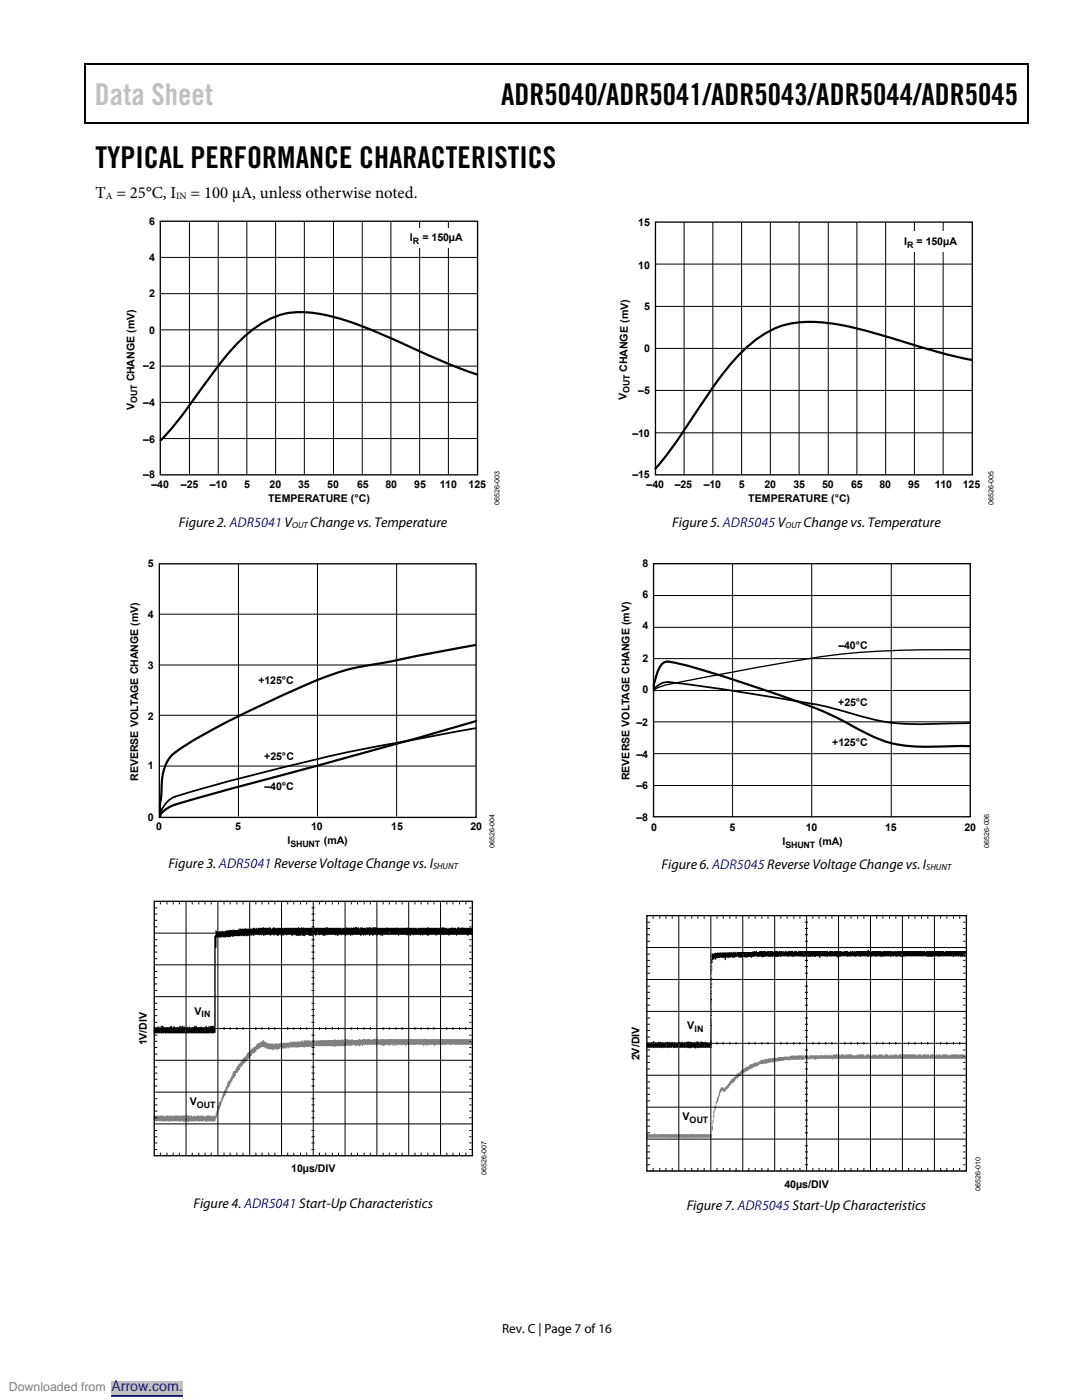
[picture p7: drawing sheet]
<svg xmlns="http://www.w3.org/2000/svg" width="216mm" height="279mm" viewBox="0 0 216 279" stroke-linecap="round" stroke-linejoin="round" font-family="sans-serif">
<path d="M16.9 12.7h.2v1h-.2zM205.1 12.7h.2v1h-.2zM205.1 12.7h.2v.3h-.2zM82.3 24.4h.2v.3h-.2zM205.1 24.4h.2v.3h-.2z" fill="#000"/>
<path d="M16.9 12.8h188.2M17 13.7v11M205.2 13.7v11M205.1 24.5h-188.2" fill="none" stroke="#000" stroke-width=".25"/>
<path d="M95.2 74.7a231.3 231.3 0 0 1-19.5-8.2 42.9 42.9 0 0 0-15.5-4.2 15.5 15.5 0 0 0-11 4.4 69 69 0 0 0-9.9 12.1l-3.5 4.8-3.7 4.3" fill="none" stroke="#000" stroke-width=".44"/>
<path d="M32 44.2h63.3v50.6h-63.3z" fill="none" stroke="#000" stroke-width=".26"/>
<g fill="none" stroke="#000" stroke-width=".2">
<path d="M32 58.6h63.3M32 51.4h63.3M37.8 44.2v50.6M43.5 44.2v50.6M49.3 44.2v50.6M55 44.2v50.6M60.7 44.2v50.6M66.5 44.2v50.6M72.3 44.2v50.6M78 44.2v50.6M83.7 44.2v50.6M89.5 44.2v50.6"/>
<path d="M32 73.1h63.3M32 65.8h63.3M32 87.5h63.3M32 80.3h63.3"/>
</g>
<path d="M80.8 45.5h12.5v3.9h-12.5z" fill="#fff"/>
<path d="M94.8 128.7l-18.3 3.6a51.5 51.5 0 0 0-17 5.1 173.1 173.1 0 0 0-23.7 12.1 7.5 7.5 0 0 0-3.5 6.9l-.1 2a15.5 15.5 0 0 0-.2 4.4M95 143.9l-11.8 3.4-46.6 12.8a8 8 0 0 0-4.5 2.3l-.1 .5" fill="none" stroke="#000" stroke-width=".44"/>
<path d="M95 145.3l-15.8 2.9a416.8 416.8 0 0 0-44.8 11 5.7 5.7 0 0 0-2.5 3.3l.1 .3" fill="none" stroke="#000" stroke-width=".35"/>
<path d="M31.8 112.5h63.2v50.6h-63.2z" fill="none" stroke="#000" stroke-width=".26"/>
<path d="M47.6 112.5v50.4M63.4 112.5v50.4M79.1 112.5v50.4M31.8 132.7h63.2M31.8 122.6h63.2M31.8 152.9h63.2M31.8 142.7h63.2" fill="none" stroke="#000" stroke-width=".2"/>
<g fill="#000">
<path d="M42.9 185.7h.3l.2 .2h.9v-.2l.1 .2h.6v-.2h.6v-.1l.9 .1v-.4l.1 .1-.1 .2h1.1v-.3h1.3v-.1h.1v.1h1.4v-.1h.5v.1h.2v-.1h.2l.1 .1v-.1h1.1v-.1h.2l.1 .1h.9v-.1h.3l.1 .2h.2l.2-.2 .6 .1v.1l.1-.1h1.3l.1 .1v-.1h2.8v-.1h.3v.1h.3v-.1l.2 .1 .4-.1v.1h2.7l.1-.1 1.5 .1 .1-.1h.4l.1 .1h2.7v.1h.1v-.1h.6l.1-.1h.2l.1 .1 .3-.1 .2 .1 .3-.1 .7 .1v-.2l.2-.1 .2 .3 .4-.1 .2 .2 .1-.2h.2l.1 .1v-.1l.2 .1h.6v.1l.1-.2 .2 .1 .1-.1 .8 .1 .1-.1h.8l.1 .1h2v-.1l.1 .1 2-.1v.1h1.9l.2-.1v.1h1.7v.1h.2v-.1h1.8l.1-.1 .2 .1v-.1l.3 .1 2.9-.1 .1 .1h.5v.1h.3v-.1h.6l.2-.1v.1h.7v.1h.2l.1-.2h.4v.1l.7-.1 .1 .1h1.7v.8a.36 .36 0 0 1 0 .5 .36 .36 0 0 1-.5 .1h-.2v.2h-.3v-.2h-2v.2h-.2v-.2h-1.3v.2h-.2v-.2h-2.4v.2h-.2v-.2h-1.3v.2h-.2v-.2v.2h-.2v-.2h-.7v.2h-.2v-.2h-.4v.2h-.1v-.2h-1.2v.2l-.1-.2h-.5v.2h-.3v-.2h-.4v.2h-.2v-.2h-1.5v.2h-.2v-.2h-2.9v.2h-.3l-.1-.2v.2h-.2a.31 .31 0 0 0-.2-.3 .31 .31 0 0 0-.4 .3h-.2v-.2h-.6v.2h-.2v-.2h-.4v.2h-.3v-.2h-.6v.2l-.1-.2h-.2v.2h-.2v-.2h-.4v.2h-.2v-.2h-1.5v.2v-.2h-.3v.2h-.3v-.2h-.5v.2l-.1-.2h-.2v.2h-.2v-.2h-.6v.2l-.1-.2h-.6v.2h-.3v-.2h-.2v.2l-.1-.2h-1.6v.2l-.1-.2h-.3v.2h-.5v-.2h-.6v.2v-.2h-.7v.2h-.2v-.2h-.3v-.3h-.2l.1 .2a.34 .34 0 0 1-.3 .3 .34 .34 0 0 1-.3 0h-.3v-.2h-.7v.2h-.2h-.5l-.1-.2a.56 .56 0 0 1-.8 .2h-.2v-.2h-.2v.2l-.1-.2h-.4v.2h-.3v-.2h-.9v.2l-.1-.2h-.5v.2h-.3v-.2h-.2v.2l-.1-.2h-.4v.2h-.4v-.2h-.4v.2h-.2v-.2h-.5v.2h-.2v-.2h-1v.2l-.1-.2-.1 .2h-.2v-.2h-.2v.2l-.1-.2h-.4v.2l-.1-.2h-.9v.2h-.4v-.2h-.2v.2h-.2l-.1-.2v.2l-.5-.1v.1h-1.5h-1.4v.2l-.4-.2v.2h-.5v.1l-.2-.1-.3 .1h-.6v-.1l-.2 .1h-1.1v2h-.2v17l-.4 .2h-.4l-.1-.2-.3 .2-.2-.2-.1 .2h-2.3l-.1-.2-.2 .2h-1l-.1-.2-.2 .2h-1.1l-.1-.2-.1 .2-2.5-.2-.2 .2h-.7v-.2l-.2 .2h-.7v-.2l-.8 .1a.41 .41 0 0 1-.5-.1 .41 .41 0 0 1 0-.5 .4 .4 0 0 1 0-.5 .4 .4 0 0 1 .4-.1h.4v-.3h.1v.3h.5v-.3h.5v.3h1.2l.2-.1v-.2h.3v.3h.3v-.3h.2v.3h1v-.3h.4v.2h.1v-.2h.3v.3h.3v-.3l.1 .4v-.1h.7v-.3l.1 .3h.9v-.3h.2v.3l.1-.3h.2v.3h.8l.1-.1 .3 .1a.51 .51 0 0 0 .7-.3h.2v.3h.2v-.3l.1 .3h.2v-.3h.3v.3a.3 .3 0 0 1 .2-.3 .3 .3 0 0 1 .4 .1l.1 .2v-18.2a1 1 0 0 0 .1-1.1zM62.4 185.3v.3h.2v-.3zM62.4 185.7v.2h.2v-.2zM57.4 186l.1 .2zM61.2 186l.1 .2zM62.3 186l-.1 .2h.1zM63.2 186v.2h.2v-.2zM77.7 186v.2h.2v-.2zM81.5 186v.2h.2v-.2zM31.1 205.1l.1 .2zM31.8 205.1v.2h.2v-.2zM32.1 205.1v.2h.2v-.2zM33.1 205.1l.1 .2zM34.4 205.1v.2h.2v-.2zM35.7 205.1l.1 .2zM35.9 205.1v.2h.2v-.2zM38 205.1l.1 .2zM38.2 205.1v.2h.2v-.2zM39.5 205.1l.1 .2zM40.7 205.1v.2h.3v-.2zM41.8 205.1l.1 .2zM36.9 205.3l.1 .2zM31.8 205.5l.2 .1zM34.4 205.5l.2 .1zM35.7 205.5l.1 .1zM39.5 205.5l.1 .1zM40.7 205.5l.2 .1zM36.9 205.6l.1 .3 .1-.2zM36.9 206.1h.1z" fill-rule="evenodd"/>
<path d="M58.4 186.8h.1z" fill-rule="evenodd"/>
</g>
<path d="M30.7 222.6h.9v.2l.1-.2h.3a.61 .61 0 0 1 .8 .2h.2v-.2h.8v.2a.28 .28 0 0 1 .3-.2 .28 .28 0 0 1 .3 .2v-.2l.4 .2v-.2l.2-.1 .8 .1v.2l.1-.2h2.1v.2l.1-.2h.3v.2h.3v-.2h.2v.2h.2v-.2h.1v.2l.1-.2h.5v.2l.1-.2h.2v.2l.1-.2h.4v.2h.4a1.43 1.43 0 0 1 1.4 0v-.2h.4v.2h.1l.1-.2v-.3h.2v-.5l.2-.1v-.9h.2v-.8l.3-.1v-.2h.2l.1-.8h.1l.1-.3a.35 .35 0 0 1 .3-.6v-.4h.3v-.4h.1v-.4h.1l.2-.9h.2v-.2h.2l.1-.6h.2v-.3l.3-.2 .1-.9 .5-.1 .3-.8a.26 .26 0 0 0 .2-.1 .26 .26 0 0 0 0-.3h.2v-.2l.3-.1 .2-.7h.2l.1 .3-.1-.3 .1-.3h.3l.1-.3 .2-.1v-.2h.2v-.3l.6-.4 .1-.4 .5-.2v-.2h.4l.2-.5 .2-.1 .1-.2 .5-.1v-.2h.4v-.3h.4v.3h.4v.2l.6 .2 .4-.1v.1h.5v.1h.2l.1-.2 .8 .1 .2-.3 .1 .2h.5l1.2-.1v-.2v.2h.2v-.2h1.5v-.3l.1 .3 .7-.1v-.2h.2v.3h.2v-.3h1.4v.3h.3v-.3l.1 .9h.2a.38 .38 0 0 1 0-.4 .38 .38 0 0 1 .3-.2v-.3h.5h1.9h1.4v-.2h.2v.2h.6v-.2l.1 .2h.5v-.2l.1 .2h.1v-.2l.3 .2 .1-.2 .1 .2a.22 .22 0 0 1 .2-.2 .22 .22 0 0 1 .2 .2l.1-.2h.2v.2h.2v-.2l.1 .2h.3v-.2h.3v.2h1.1a.28 .28 0 0 1 .3-.2 .28 .28 0 0 1 .2 .2h.2v-.2h.8v.2l.1-.2h.9v.2h.3v-.2h.5l.2-.1 .1 .1h.5v.2h.2v-.2h1.2v.2l.1-.2h7l.1-.1 .2 .1 .2-.1 .3 .1h1.2l.1-.1 .2 .1h7.8v.2h-.4v.3l.2-.1a.35 .35 0 0 1 .2 .6v.1h-7.4v.3l-.2-.1v-.2h-1.2v.2v-.2h-.2l-.1 .3v-.3a.29 .29 0 0 0-.3 0 .29 .29 0 0 0-.2 .3l-.2-.1 .1-.2h-3a.36 .36 0 0 0-.6 .3v-.3h-.7v.2v-.2h-.9v.2h-.2v-.2h-.3l-.1 .3h-.1v-.3h-.3v.2l-.1-.2h-.3v.3h-.2v-.3h-.3v.2l-.1-.2h-.5v.2l-.3 .1-.2-.1v-.2l-.1 .2-.1-.2h-1v.2l-.1-.2h-1.6v.2l-.1-.2h-.8l-.1 .3h-.2v-.3h-.3v.2a.23 .23 0 0 1-.2 .1 .23 .23 0 0 1-.2-.3l-.4 .3-.3-.1v-.2l-.1 .3-.1-.3h-.2v.2v-.2h-.2v.2l-.3 .1-.2-.1v-.2h-.1l-.1 .3h-.2l-.1-.3v.2l-.2 .1-1.4-.1-.7 .1v.2h-.2v-.2v.2l-.1-.2h-4.3v.2h-.2l-.1-.2v.2h-1.1h-2.3v-.1l-.1 .1h-.8v.2h-.2v-.2h-.3l-.1 .3-.5-.1-.1 .1h-.9l-.2 .1v.2h-.2v-.2h-.4v.2v-.2h-.2a.23 .23 0 0 1-.2 .2 .23 .23 0 0 1-.3-.2l-.9-.1-.1-.3h-.3l-.1 .2v-.2h-.5h-.3v.2l-.8 .4a.74 .74 0 0 1-.7 .6v.2h-.2v.3h-.2v.3l-.7 .4v.3h-.2v.2l-.2 .1v.2h-.3l-.2 .5-.5 .4v.5h-.4v.4h-.2v.2a.31 .31 0 0 0-.3 .1 .31 .31 0 0 0 0 .3l-.2 .2v.3h-.3l-.1 .7-.3 .1v.3h-.2l-.1 .7h-.2v.3h-.2v.3l-.2 .1v.4h-.1l-.1 .7-.3 .1v.3h-.2l-.2 .9h-.1l-.1 .9h-.2l-.1 .2 .1 .3h-.3v.9h-.2l-.2 .9h-.2v.5l-.3 .1v.1h-.2v-.1h-.3v.1l-.1-.1h-.8v.1h-.3v-.2l-1.1 .1v.1l-.1-.1h-1.1v.1l-.1-.1h-.9v.1h-.2v-.1h-.6v.1h-.3v-.1h-.7v.1l-.1-.1h-1.7v.1l-.1-.1h-.2v.1l-.1-.1h-1.1v.1l-.1-.1-.5-.1-1.3 .1zM68.7 207.6v.3h.3v-.3zM75.1 207.6v.3h.2v-.3zM81.5 207.6v.3h.2v-.3zM87.8 207.6v.3h.3v-.3zM56 209v.2h.3v-.2zM49.7 210.2v.2h.2v-.2zM30.9 222.9v.2zM36.9 222.9v.2h.3v-.2z" fill-rule="evenodd" fill="#808080"/>
<path d="M62.6 207.6h.3z" fill-rule="evenodd" fill="#000"/>
<path d="M130.8 44.3h63.2v50.5h-63.2zM30.8 179.9h63.5v50.8h-63.5z" fill="none" stroke="#000" stroke-width=".26"/>
<g fill="none" stroke="#000" stroke-width=".2">
<path d="M130.8 52.7h63.2M136.5 44.3v50.5M142.2 44.3v50.5M148 44.3v50.5M153.7 44.3v50.5M159.4 44.3v50.5M165.3 44.3v50.5M171 44.3v50.5M176.7 44.3v50.5M182.5 44.3v50.5M188.2 44.3v50.5M130.8 77.9h63.2"/>
<path d="M130.8 69.5h63.2M130.8 61.2h63.2M130.8 86.4h63.2M37.1 179.9v50.8M43.5 179.9v50.8M49.8 179.9v50.8M56.2 179.9v50.8M62.5 179.9v50.8M68.9 179.9v50.8M75.2 179.9v50.8M81.6 179.9v50.8M87.9 179.9v50.8"/>
<path d="M30.8 186.2h63.5M30.8 192.6h63.5M30.8 198.9h63.5M30.9 181.2h.5M30.9 182.4h.5M30.9 183.7h.5M30.9 185h.5M30.9 187.5h.5M30.9 188.8h.5M30.9 190h.5M30.9 191.3h.5M30.9 193.9h.5"/>
<path d="M30.9 195.1h.5M30.9 196.4h.5M30.9 197.7h.5M32 180v.5M33.3 180v.5M34.6 180v.5M35.8 180v.5M38.4 180v.5M39.7 180v.5M40.9 180v.5M42.1 180v.5M44.7 180v.5"/>
<path d="M45.9 180v.5M47.3 180v.5M48.5 180v.5M51.1 180v.5M52.3 180v.5M53.6 180v.5M54.8 180v.5M57.4 180v.5M58.6 180v.5M60 180v.5M61.2 180v.5M62.2 181.2h.6"/>
<path d="M62.2 182.4h.6M62.2 183.7h.6M62.2 185h.6M62.2 187.5h.6M62.2 188.8h.6M62.2 190h.6M62.2 191.3h.6M62.2 193.9h.6M62.2 195.1h.6M62.2 196.4h.6M62.2 197.7h.6M63.8 180v.5"/>
<path d="M65 180v.5M66.3 180v.5M67.5 180v.5M70.1 180v.5M71.3 180v.5M72.7 180v.5M73.9 180v.5M76.5 180v.5M77.7 180v.5M79 180v.5M80.2 180v.5M82.8 180v.5"/>
<path d="M84 180v.5M85.4 180v.5M86.6 180v.5M89.2 180v.5M90.4 180v.5M91.7 180v.5M92.9 180v.5M93.6 181.2h.5M93.6 182.4h.5M93.6 183.7h.5M93.6 185h.5M93.6 187.5h.5"/>
<path d="M93.6 188.8h.5M93.6 190h.5M93.6 191.3h.5M93.6 193.9h.5M93.6 195.1h.5M93.6 196.4h.5M93.6 197.7h.5M30.8 205.3h63.5M30.8 211.6h63.5M30.8 218h63.5M30.9 200.2h.5M30.9 201.5h.5"/>
<path d="M30.9 202.7h.5M30.9 204h.5M30.9 206.6h.5M30.9 207.8h.5M30.9 209h.5M30.9 210.4h.5M30.9 212.9h.5M30.9 214.2h.5M30.9 215.4h.5M30.9 216.7h.5M30.9 219.3h.5M32 205v.5"/>
<path d="M33.3 205v.5M34.6 205v.5M35.8 205v.5M38.4 205v.5M39.7 205v.5M40.9 205v.5M42.1 205v.5M44.7 205v.5M45.9 205v.5M47.3 205v.5M48.5 205v.5M51.1 205v.5"/>
<path d="M52.3 205v.5M53.6 205v.5M54.8 205v.5M57.4 205v.5M58.6 205v.5M60 205v.5M61.2 205v.5M62.2 200.2h.6M62.2 201.5h.6M62.2 202.7h.6M62.2 204h.6M62.2 206.6h.6"/>
<path d="M62.2 207.8h.6M62.2 209h.6M62.2 210.4h.6M62.2 212.9h.6M62.2 214.2h.6M62.2 215.4h.6M62.2 216.7h.6M62.2 219.3h.6M63.8 205v.5M65 205v.5M66.3 205v.5M67.5 205v.5"/>
<path d="M70.1 205v.5M71.3 205v.5M72.7 205v.5M73.9 205v.5M76.5 205v.5M77.7 205v.5M79 205v.5M80.2 205v.5M82.8 205v.5M84 205v.5M85.4 205v.5M86.6 205v.5"/>
<path d="M89.2 205v.5M90.4 205v.5M91.7 205v.5M92.9 205v.5M93.6 200.2h.5M93.6 201.5h.5M93.6 202.7h.5M93.6 204h.5M93.6 206.6h.5M93.6 207.8h.5M93.6 209h.5M93.6 210.4h.5"/>
<path d="M93.6 212.9h.5M93.6 214.2h.5M93.6 215.4h.5M93.6 216.7h.5M93.6 219.3h.5M30.8 224.3h63.5M30.9 220.5h.5M30.9 221.7h.5M30.9 223.1h.5M30.9 225.6h.5M30.9 226.9h.5M30.9 228.1h.5"/>
<path d="M30.9 229.4h.5M32 230v.6M33.3 230v.6M34.6 230v.6M35.8 230v.6M38.4 230v.6M39.7 230v.6M40.9 230v.6M42.1 230v.6M44.7 230v.6M45.9 230v.6M47.3 230v.6"/>
<path d="M48.5 230v.6M51.1 230v.6M52.3 230v.6M53.6 230v.6M54.8 230v.6M57.4 230v.6M58.6 230v.6M60 230v.6M61.2 230v.6M62.2 220.5h.6M62.2 221.7h.6M62.2 223.1h.6"/>
<path d="M62.2 225.6h.6M62.2 226.9h.6M62.2 228.1h.6M62.2 229.4h.6M63.8 230v.6M65 230v.6M66.3 230v.6M67.5 230v.6M70.1 230v.6M71.3 230v.6M72.7 230v.6M73.9 230v.6"/>
<path d="M76.5 230v.6M77.7 230v.6M79 230v.6M80.2 230v.6M82.8 230v.6M84 230v.6M85.4 230v.6M86.6 230v.6M89.2 230v.6M90.4 230v.6M91.7 230v.6M92.9 230v.6"/>
<path d="M93.6 220.5h.5M93.6 221.7h.5M93.6 223.1h.5M93.6 225.6h.5M93.6 226.9h.5M93.6 228.1h.5M93.6 229.4h.5"/>
</g>
<path d="M193.9 71.8a213.2 213.2 0 0 1-19.5-5.4 39.7 39.7 0 0 0-15.5-2 17.9 17.9 0 0 0-10.7 5.6 80.8 80.8 0 0 0-10.6 14.2l-3.3 4.9-3.5 4.4" fill="none" stroke="#000" stroke-width=".44"/>
<path d="M179.5 46.2h12.4v4h-12.4z" fill="#fff"/>
<path d="M130.4 112.5h63.2v50.5h-63.2zM193.6 129.7a178.2 178.2 0 0 0-36.7 2.5l-23.9 4.5-2.4 .8-.1 .3" fill="none" stroke="#000" stroke-width=".26"/>
<path d="M130.5 137.8v-.3a4.2 4.2 0 0 1 3-1.4 469.1 469.1 0 0 1 32.1 5.1l2.4 .7a45.3 45.3 0 0 0 16.4 2.6l9.2-.2" fill="none" stroke="#000" stroke-width=".35"/>
<path d="M130.5 137.8v-.4a10.2 10.2 0 0 1 1.4-4.7 2.02 2.02 0 0 1 2.6-.5 254 254 0 0 1 24.9 7.9 78.7 78.7 0 0 1 13.8 6.4 24.5 24.5 0 0 0 13.1 2.5l7.3-.1" fill="none" stroke="#000" stroke-width=".44"/>
<path d="M130.4 118.9h63.2M146.2 112.5v50.5M162 112.5v50.5M177.8 112.5v50.5M130.4 137.8h63.2M130.4 131.4h63.2M130.4 125.2h63.2M130.4 156.8h63.2M130.4 150.4h63.2M130.4 144.1h63.2" fill="none" stroke="#000" stroke-width=".2"/>
<g fill="#000">
<path d="M141.9 192.6l.1 .3h.2l-.2 .3z" fill-rule="evenodd"/>
<path d="M141.9 194.1l.1 .3z" fill-rule="evenodd"/>
<path d="M141.9 195l.3 .2-.2 .2z" fill-rule="evenodd"/>
<path d="M141.9 195.6l.1 .3z" fill-rule="evenodd"/>
<path d="M141.9 197.6l.1 .4z" fill-rule="evenodd"/>
<path d="M141.9 198.6l.1 .1z" fill-rule="evenodd"/>
<path d="M141.9 199l.1 .3z" fill-rule="evenodd"/>
<path d="M141.9 196.2l.1 .2h.2h-.2v.3l-.1-.1z" fill-rule="evenodd"/>
<path d="M141.9 199.6l.1 .8z" fill-rule="evenodd"/>
<path d="M141.9 193.3h.3v.2h-.2v.6z" fill-rule="evenodd"/>
<path d="M142 190.2h.2v.1h.3v-.1h.5l.1-.1 .4 .1v-.1h.5v.1v-.1h2v-.1l.1 .1 .2-.1 .2 .1 .3-.1 .1 .1h.3v-.1h3v-.2h.1v.2l.1-.2h.3v.2l.1-.2h.2v.2h.5v-.2h1.4v.2l.1-.2h1.2v.2h.2v-.2h.9l.1 .2v-.2h.3h.5l.1 .2v-.2h.2v.2h.2l.1-.3h.2v.3h.1v-.2h.8l.1-.1 .3 .1v.2h.2v-.2h.6v.2h.2v-.2h1.6h4.3v.2h.2v-.2h.9v.2v-.2h1.7v.2h.3v-.2h1v.2h.2v-.2h.3v.2l.1-.2h.4l.1 .2v-.2h.2l.1 .2v-.2h2.4v-.3h.3v.3h.4v.2l.1-.2h2v.2a2.03 2.03 0 0 1 1.6-.2h.6v.2l.1-.2h.6v.2v-.2h5.8v.2h.2a.31 .31 0 0 1 .2-.3 .31 .31 0 0 1 .3 .1h1.1v.2h.1v-.2h1.9v.2h.2v-.2h3.8a.29 .29 0 0 1 .3 .2 .29 .29 0 0 1-.1 .3h-.1v.3h.1a.19 .19 0 0 1 .1 .3 .19 .19 0 0 1-.2 .1l-.1-.1-1.2 .1v-.1l-.8-.1v.2h-.3l-.1-.2h-.6l-.1 .2-.2-.2h-1.5l-.1 .2h-.3v-.2l-1.1 .1v.1h-.6v-.1l-.6 .1v-.2h-4.2l-.1 .2-.1-.1-.2 .1-.1-.2v.2h-.6v-.2l-.6 .1v.1h-.2l-.1-.2-.8 .1v.1h-.3l-.1-.2h-.9l-.1 .2-.1-.1-.8 .1v-.2h-.6l-.1 .2-.3-.2-.5 .1v.1l-2.2-.2-.1 .2h-.2v-.1l-.7-.1v.2h-.3v-.1l-.8-.1v.2l-.1-.1-.7 .1v-.2h-1l-.1 .2-.7-.1v.2h-.2a.62 .62 0 0 0-.9-.2h-.4v.1l-.4-.2-.1 .2h-.3v-.2l-.1 .2-1.1-.1v.2h-.3v-.2l-1.9 .1-.1-.2v.2h-.3l-.1-.3h-.1v.3l-.2-.2-.1 .2h-.5v-.1l-.7 .1-.1-.2-.8 .1v.1l-.3-.1-.3 .1v-.2l-.5 .1v.1l-.3-.1-2.7 .1-.1-.2-.1 .2-.2-.1-1 .1-.1-.2-.7 .2v.1l-.1-.1h-.4l-.1-.2v.2h-.6v-.2l-.8 .2a.23 .23 0 0 1-.3 .1 .23 .23 0 0 1-.2-.1h-.5v.1h-.3v-.1h-.2v.1h-.2v-.1h-.4v.1h-.7v-.1l-1.4 .1v-.1h-.2v.1h-.9l-.1 .5-.2-.1-.1-.4-.1 .1-.7-.1-.2 .1v-.1l-.1 .1h-.5v.3h-.3l-.1-.3v.3a.32 .32 0 0 0-.4 .1 .32 .32 0 0 0 .1 .4l-.3 .5zM160.9 190.1l.1 .1zM148.1 190.3v.3h.2v-.3zM154.5 190.3l.2 .1zM160.3 190.3l.2 .1zM160.8 190.5a.19 .19 0 0 0 .3 0 .19 .19 0 0 0-.3 0zM161.3 190.3l.1 .1zM167.2 190.3v.1zM173.6 190.3v.3h.2v-.3zM179.9 190.3v.3h.3v-.3zM186.4 190.3l.1 .1zM192.2 190.3l.2 .1z" fill-rule="evenodd"/>
<path d="M129 208h.9v-.1l.4 .1v-.2h.3v.2l.2-.1 .5 .1v-.1l1.4 .1 .1-.1v.5h.2v-.2a.39 .39 0 0 1 .6-.3v.1h.3v-.1l.2 .1v.4a.46 .46 0 0 1 .6-.5v.1h.9v-.1l.4 .1 .1-.1 .1 .1h.5v.4l.1-.4h.2l.1-.2v.1l.5-.1v.1a.25 .25 0 0 1 .3 0 .25 .25 0 0 1 0 .4h.2l-.1-.3h.6v-.1l.4 .1v-.2l.4 .2 .5-.1 .1-.1v.1l.5 .1v.4l.1-.2a.19 .19 0 0 1 .1-.3 .19 .19 0 0 1 .2 .1h.8v-.3h.2l.1-2.8v3.6a.48 .48 0 0 1-.1 .6 .48 .48 0 0 1-.6 0l-2.2 .1-.2-.1-.1 .2a.7 .7 0 0 0-1-.1l-2.2-.1v-.2h-.2v.2h-.7v.1l-.5-.1v-.2l-.1 .2h-.8l-.1 .1-.2-.1h-.9v.1l-.2-.1h-1l-.1 .1-.2-.1-.2 .1-1.2-.1-.2 .1v-.3a.44 .44 0 0 1 .2-.7zM131.6 208v.4h.1v-.3zM139.2 208v.4h.1v-.4zM129.5 208.1l.1 .2zM129.8 208.1l.1 .2zM130 208.1l.1 .2zM130.3 208.1l.1 .3zM130.6 208.1l-.1 .1 .2 .1zM130.8 208.1v.2h.1v-.2zM131 208.1v.2h.2v-.2zM131.8 208.1l.1 .2zM132.1 208.1l.1 .2zM132.6 208.1l.1 .2zM133.1 208.1v.2h.1v-.2zM133.6 208.1v.2h.2v-.2zM133.9 208.1v.2zM134.4 208.1l.1 .2zM134.7 208.1v.2zM134.8 208.1v.2h.2v-.2zM135.4 208.1v.2h.2v-.2zM135.6 208.1v.2h.2v-.2zM135.9 208.1l.1 .2zM136.4 208.1l.1 .2zM137 208.1l-.1 .1 .2 .1zM137.4 208.1v.2h.2v-.2zM137.7 208.1v.2h.1v-.2zM138.5 208.1l.1 .2zM138.7 208.1l.1 .2zM139.4 208.1v.2h.2v-.2zM139.7 208.1v.2h.2v-.2zM140.2 208.1l.1 .2zM140.8 208.1l.1 .2zM141.2 208.1v.2h.2v-.2zM141.5 208.1v.2h.1v-.2zM135.4 208.4v.2h.2v-.2zM132.8 208.6l.2 .1zM136.7 208.6l.1 .1zM139.2 208.6l.1 .1zM140.5 208.6l.1 .1zM135.4 208.7v.1h.2v-.1zM141.7 208.7v.1h.2v-.1z" fill-rule="evenodd"/>
<path d="M141.9 200.5l.1 .3z" fill-rule="evenodd"/>
<path d="M141.9 201l.1 .7z" fill-rule="evenodd"/>
<path d="M141.9 201.8l.1 .5z" fill-rule="evenodd"/>
<path d="M141.9 203.2l.1 .4z" fill-rule="evenodd"/>
<path d="M141.9 203.7l.1 .8z" fill-rule="evenodd"/>
</g>
<path d="M141.9 197l.1 .1zM141.9 198.2l.1 .2zM141.9 199.4l.1 .1zM141.9 202.5l.1 .2zM141.9 204.6l.1 .2z" fill="#000"/>
<path d="M143.8 217.1l.5-.1 .1 .2h.2l.1-.2h.1v-.3l.4-.1v-.2h.2l.1-.6h.2l.3-.5h.3v-.3l.3-.1v-.1l.4-.1v-.4l.5-.2 .1-.2 .3-.2-.1-.2 .6-.1v-.1l.3-.1v-.2a.87 .87 0 0 0 .8-.5l.9-.2v-.2h.3v-.1h.6v-.2h.4v-.3l.2 .1v-.1h.7v-.2l1.7-.2a.76 .76 0 0 0 .9-.2h2.5v-.2l.5-.1h.9v.1l.2-.1h1v.3h.3v-.3h.2a.29 .29 0 0 0 .1 .3 .29 .29 0 0 0 .4 0h.1v-.3h2.4v-.2h.2v.2h.6v-.2l.1 .2h.4v-.2l.1 .2h.5v-.2l.1 .2h.5v-.2h1.2v.2h.3v-.2h.6v.2h.2v-.2h.2v.2l.1-.2h1.2v.2h.8v-.2l.1 .2h.2v-.2h1.2v.2h.5v-.2h.6l.1 .5h.2v-.3h.3v-.2v.2h.3v-.2h.4v.2h.5v-.2h.8v.2h.4v-.2h.7v.2h.5v-.2h.2v.2h.3v-.2h.3v.2l.1-.2h.4v.2h.4v-.2h3.4v.2h.3v-.2h.7v.2h.3v-.2h.7v.2l.1-.2h.5v.2h.3v-.2h.8v.2h-.1l-.1 .3h.2v-.3h.3v-.2h.2v.2h.2v-.2h.5v.2h.3v-.2h1v.2h.3v-.2h.2v.2h.2v-.2h1.5v.2l.1-.2h1.2v.3l-.3-.1a.23 .23 0 0 0 .1 .3 .23 .23 0 0 0 .3-.1l.1 .1v.4h-26.4v.2h-.2v-.2h-3.2v.2h-.4v-.2h-.7l-.2 .2v-.2h-.2v.1a.21 .21 0 0 1-.3 .1 .21 .21 0 0 1-.1-.3l-.5 .1v.2h-.8l-.1-.2v.2h-1.3v.1l-.1-.1-.9 .1-.2-.1-.7 .1v.2h-.1l-.1-.2v.2h-1.7v.2l-1.4 .1v.2l-1.5 .1-.1 .2-.5 .1v.2l-.2-.2v.2l-.5 .1v.2l-.5 .1v.1h-.3l-.1 .2h-.2v.2l-.5 .1v.2h-.3l-.1 .2-.5 .1v.3l-.3 .1-.3 .4h-.2l-.7 1h-.3l-.2 .4-.3 .2-.1 .4-.5 .1v.3l-.2 .1-.1 .3-.3-.1v-.2h-.3v.3l-.3 .1-.4 1.8h-.1l-.1 .3h-.2l-.1 1.4h-.2l-.1 1.4h-.1l-.1 2.5-.1 .2h-.2l.4-4h.1l.1-1h.2v-.8l.1-.3h.2l.1-.8h.1l.2-1.2h.2zM167.2 210.6v.3h.2v-.2zM179.9 210.6v.3h.3v-.3zM160.9 210.9v.2h.1v-.2z" fill-rule="evenodd" fill="#808080"/>
<g fill="#000">
<path d="M173.6 210.4h.2v.2h-.2z" fill-rule="evenodd"/>
<path d="M130.6 226.1l.1 .2-.2-.1z" fill-rule="evenodd"/>
</g>
<path d="M129 226.3l5.7 .1v-.1l.3 .1 .4-.1 6.4 .1 .2-.1v.2a.43 .43 0 0 1-.1 .5 .43 .43 0 0 1-.5 .1l-3.3-.1-.1 .2-.3-.1a.2 .2 0 0 0-.3-.1 .2 .2 0 0 0 0 .3l-.1-.3h-.3v.2l-.3-.1-.5 .1v-.1l-2.1-.1-.2 .2-.1-.2-.2 .2v-.1l-2-.1-.1 .2-.1-.2h-2.2l-.2 .2z" fill-rule="evenodd" fill="#808080"/>
<g fill="#000">
<path d="M129.2 233.6l.1 .2z" fill-rule="evenodd"/>
<path d="M129.4 233.6l.1 .2z" fill-rule="evenodd"/>
<path d="M129.6 233.6h.2v.2h-.2z" fill-rule="evenodd"/>
<path d="M129.9 233.6h.1v.2h-.1z" fill-rule="evenodd"/>
<path d="M130.1 233.6h.2v.2h-.2z" fill-rule="evenodd"/>
<path d="M130.4 233.6h.2v.2h-.2z" fill-rule="evenodd"/>
<path d="M130.7 233.6l.1 .2z" fill-rule="evenodd"/>
<path d="M130.9 233.6l.1 .2z" fill-rule="evenodd"/>
<path d="M131.2 233.6l.1 .2z" fill-rule="evenodd"/>
<path d="M131.5 233.6l.1 .2z" fill-rule="evenodd"/>
<path d="M131.7 233.6h.1v.2h-.1z" fill-rule="evenodd"/>
<path d="M131.9 233.6h.2v.2h-.2z" fill-rule="evenodd"/>
<path d="M132.2 233.6h.2v.2h-.2z" fill-rule="evenodd"/>
<path d="M132.4 233.6h.2v.2h-.2z" fill-rule="evenodd"/>
<path d="M132.7 233.6l.1 .2z" fill-rule="evenodd"/>
<path d="M133 233.6l.1 .2z" fill-rule="evenodd"/>
<path d="M133.2 233.6l.1 .2z" fill-rule="evenodd"/>
<path d="M133.5 233.6l.1 .2z" fill-rule="evenodd"/>
<path d="M133.8 233.6l.1 .2-.2-.1z" fill-rule="evenodd"/>
<path d="M133.9 233.6h.2v.2h-.2z" fill-rule="evenodd"/>
<path d="M134.2 233.6h.2v.2h-.2z" fill-rule="evenodd"/>
<path d="M134.5 233.6h.2v.2h-.2z" fill-rule="evenodd"/>
<path d="M134.7 233.6l.1 .2z" fill-rule="evenodd"/>
<path d="M135 233.6l.1 .2z" fill-rule="evenodd"/>
<path d="M135.3 233.6l.1 .2z" fill-rule="evenodd"/>
<path d="M135.6 233.6v.2z" fill-rule="evenodd"/>
<path d="M135.8 233.6l.1 .2z" fill-rule="evenodd"/>
<path d="M136 233.6h.2v.2h-.2z" fill-rule="evenodd"/>
<path d="M136.5 233.6h.2v.2h-.2z" fill-rule="evenodd"/>
<path d="M136.8 233.6h.2v.2h-.2z" fill-rule="evenodd"/>
<path d="M137.1 233.6v.2z" fill-rule="evenodd"/>
<path d="M137.3 233.6l.1 .2z" fill-rule="evenodd"/>
<path d="M137.6 233.6l.1 .2z" fill-rule="evenodd"/>
<path d="M137.8 233.6l.1 .2z" fill-rule="evenodd"/>
<path d="M138 233.6h.2v.2h-.2z" fill-rule="evenodd"/>
<path d="M138.3 233.6h.2v.2h-.2z" fill-rule="evenodd"/>
<path d="M138.6 233.6h.1v.2h-.1z" fill-rule="evenodd"/>
<path d="M138.8 233.6h.2v.2h-.2z" fill-rule="evenodd"/>
<path d="M139.1 233.6l.1 .2z" fill-rule="evenodd"/>
<path d="M139.3 233.6l.1 .2z" fill-rule="evenodd"/>
<path d="M139.6 233.6l.1 .2z" fill-rule="evenodd"/>
<path d="M139.9 233.6l.1 .2z" fill-rule="evenodd"/>
<path d="M140.1 233.6l.1 .2-.1-.1z" fill-rule="evenodd"/>
<path d="M140.3 233.6h.2v.2h-.2z" fill-rule="evenodd"/>
<path d="M140.6 233.6h.2v.2h-.2z" fill-rule="evenodd"/>
<path d="M140.9 233.6h.1v.2h-.1z" fill-rule="evenodd"/>
<path d="M141.4 233.6l.1 .2z" fill-rule="evenodd"/>
<path d="M141.6 233.6l.1 .2z" fill-rule="evenodd"/>
<path d="M141.9 233.6l.1 .2z" fill-rule="evenodd"/>
<path d="M142.2 233.6l.1 .2z" fill-rule="evenodd"/>
<path d="M142.4 233.6h.1v.2h-.1z" fill-rule="evenodd"/>
<path d="M142.6 233.6h.2v.2h-.2z" fill-rule="evenodd"/>
<path d="M142.9 233.6h.2v.2h-.2z" fill-rule="evenodd"/>
<path d="M143.2 233.6h.1v.2h-.1z" fill-rule="evenodd"/>
<path d="M143.4 233.6l.1 .2z" fill-rule="evenodd"/>
<path d="M143.7 233.6l.1 .2z" fill-rule="evenodd"/>
<path d="M144 233.6v.2z" fill-rule="evenodd"/>
<path d="M144.2 233.6l.1 .2z" fill-rule="evenodd"/>
<path d="M144.4 233.6h.2v.2h-.2z" fill-rule="evenodd"/>
<path d="M144.7 233.6h.1v.2h-.1z" fill-rule="evenodd"/>
<path d="M144.9 233.6h.2v.2h-.2z" fill-rule="evenodd"/>
<path d="M145.2 233.6h.2v.2h-.2z" fill-rule="evenodd"/>
<path d="M145.5 233.6v.2z" fill-rule="evenodd"/>
<path d="M145.7 233.6l.1 .2z" fill-rule="evenodd"/>
<path d="M146.3 233.6v.2z" fill-rule="evenodd"/>
<path d="M146.5 233.6l.1 .2-.1-.1z" fill-rule="evenodd"/>
<path d="M146.7 233.6h.2v.2h-.2z" fill-rule="evenodd"/>
<path d="M147 233.6h.2v.2h-.2z" fill-rule="evenodd"/>
<path d="M147.2 233.6h.2v.2h-.2z" fill-rule="evenodd"/>
<path d="M147.5 233.6l.2 .1-.2 .1z" fill-rule="evenodd"/>
<path d="M148 233.6l.1 .2z" fill-rule="evenodd"/>
<path d="M148.3 233.6l.1 .2z" fill-rule="evenodd"/>
<path d="M148.5 233.6l.2 .2z" fill-rule="evenodd"/>
<path d="M148.9 233.6h.3v.2h-.3z" fill-rule="evenodd"/>
<path d="M149.3 233.6h.1v.2h-.1z" fill-rule="evenodd"/>
<path d="M149.5 233.6h.2v.2h-.2z" fill-rule="evenodd"/>
<path d="M150.1 233.6l.1 .2z" fill-rule="evenodd"/>
<path d="M150.3 233.6l.1 .2z" fill-rule="evenodd"/>
<path d="M150.6 233.6l.1 .2z" fill-rule="evenodd"/>
<path d="M151 233.6h.2v.2h-.2z" fill-rule="evenodd"/>
<path d="M151.3 233.6h.2v.2h-.2z" fill-rule="evenodd"/>
<path d="M151.6 233.6h.1v.2h-.1z" fill-rule="evenodd"/>
<path d="M151.8 233.6l.1 .2z" fill-rule="evenodd"/>
<path d="M152.1 233.6l.1 .2z" fill-rule="evenodd"/>
<path d="M152.4 233.6v.2z" fill-rule="evenodd"/>
<path d="M152.9 233.6l.1 .2-.2-.1z" fill-rule="evenodd"/>
<path d="M153.1 233.6h.1v.2h-.1z" fill-rule="evenodd"/>
<path d="M153.3 233.6h.2v.2h-.2z" fill-rule="evenodd"/>
<path d="M153.8 233.6l.2 .1-.2 .1z" fill-rule="evenodd"/>
<path d="M154.1 233.6l.1 .2z" fill-rule="evenodd"/>
<path d="M154.4 233.6l.1 .2z" fill-rule="evenodd"/>
<path d="M154.9 233.6l.1 .2z" fill-rule="evenodd"/>
<path d="M155.1 233.6h.2v.2h-.2z" fill-rule="evenodd"/>
<path d="M155.4 233.6h.2v.2h-.2z" fill-rule="evenodd"/>
<path d="M155.9 233.6h.2v.2h-.2z" fill-rule="evenodd"/>
<path d="M156.2 233.6l.1 .2z" fill-rule="evenodd"/>
<path d="M156.4 233.6h.3v.2h-.3z" fill-rule="evenodd"/>
<path d="M157 233.6l.1 .2z" fill-rule="evenodd"/>
<path d="M157.1 233.6h.2v.2h-.2z" fill-rule="evenodd"/>
<path d="M157.6 233.6h.3v.2h-.3z" fill-rule="evenodd"/>
<path d="M157.9 233.6h.2v.2h-.2z" fill-rule="evenodd"/>
<path d="M158.2 233.6l.1 .2z" fill-rule="evenodd"/>
<path d="M158.6 233.6h.2v.2h-.2z" fill-rule="evenodd"/>
<path d="M159 233.6l.1 .2z" fill-rule="evenodd"/>
<path d="M159.3 233.6l.1 .2-.2-.1z" fill-rule="evenodd"/>
<path d="M159.7 233.6h.2v.2h-.2z" fill-rule="evenodd"/>
<path d="M160 233.6h.1v.2h-.1z" fill-rule="evenodd"/>
<path d="M160.3 233.6h.2v.2h-.2z" fill-rule="evenodd"/>
<path d="M160.8 233.6l.1 .2z" fill-rule="evenodd"/>
<path d="M161 233.6l.1 .2z" fill-rule="evenodd"/>
<path d="M161.3 233.6h.2v.2h-.2z" fill-rule="evenodd"/>
<path d="M161.8 233.6h.1v.2h-.1z" fill-rule="evenodd"/>
<path d="M162 233.6h.2v.2h-.2z" fill-rule="evenodd"/>
<path d="M162.5 233.6h.1v.2l-.2-.1z" fill-rule="evenodd"/>
<path d="M162.8 233.6l.1 .2z" fill-rule="evenodd"/>
<path d="M163.1 233.6l.1 .2z" fill-rule="evenodd"/>
<path d="M163.4 233.6h.3v.2h-.3z" fill-rule="evenodd"/>
<path d="M163.8 233.6h.2v.2h-.2z" fill-rule="evenodd"/>
<path d="M164 233.6h.2v.2h-.2z" fill-rule="evenodd"/>
<path d="M164.6 233.6l.1 .2z" fill-rule="evenodd"/>
<path d="M164.8 233.6l.1 .2z" fill-rule="evenodd"/>
<path d="M165.1 233.6h.3v.2h-.3z" fill-rule="evenodd"/>
<path d="M165.7 233.6v.2l-.1-.1z" fill-rule="evenodd"/>
<path d="M165.8 233.6h.2v.2h-.2z" fill-rule="evenodd"/>
<path d="M166.3 233.6v.2z" fill-rule="evenodd"/>
<path d="M166.6 233.6l.1 .2z" fill-rule="evenodd"/>
<path d="M166.9 233.6l.1 .2z" fill-rule="evenodd"/>
<path d="M167.2 233.6h.3v.2h-.3z" fill-rule="evenodd"/>
<path d="M167.7 233.6l.1 .2z" fill-rule="evenodd"/>
<path d="M167.9 233.6h.1v.2h-.1z" fill-rule="evenodd"/>
<path d="M168.3 233.6h.3v.2h-.3z" fill-rule="evenodd"/>
<path d="M168.7 233.6h.1v.2h-.1z" fill-rule="evenodd"/>
<path d="M168.9 233.6l.1 .2z" fill-rule="evenodd"/>
<path d="M169.3 233.6h.2v.2h-.2z" fill-rule="evenodd"/>
<path d="M169.7 233.6l.1 .2z" fill-rule="evenodd"/>
<path d="M169.9 233.6h.3v.2h-.3z" fill-rule="evenodd"/>
<path d="M170.4 233.6h.2v.2h-.2z" fill-rule="evenodd"/>
<path d="M170.7 233.6h.2v.2h-.2z" fill-rule="evenodd"/>
<path d="M171 233.6h.2v.2h-.2z" fill-rule="evenodd"/>
<path d="M171.5 233.6l.1 .2z" fill-rule="evenodd"/>
<path d="M171.7 233.6l.1 .2z" fill-rule="evenodd"/>
<path d="M172.1 233.6h.3v.2h-.3z" fill-rule="evenodd"/>
<path d="M172.5 233.6h.1v.2h-.1z" fill-rule="evenodd"/>
<path d="M172.7 233.6h.2v.2h-.2z" fill-rule="evenodd"/>
<path d="M173.1 233.6h.3v.2h-.3z" fill-rule="evenodd"/>
<path d="M173.5 233.6l.1 .2z" fill-rule="evenodd"/>
<path d="M173.8 233.6h.3v.2h-.3z" fill-rule="evenodd"/>
<path d="M174.1 233.6h.3v.2h-.3z" fill-rule="evenodd"/>
<path d="M174.5 233.6h.2v.2h-.2z" fill-rule="evenodd"/>
<path d="M174.8 233.6h.2v.2h-.2z" fill-rule="evenodd"/>
<path d="M175.3 233.6l.1 .2z" fill-rule="evenodd"/>
<path d="M175.6 233.6v.2z" fill-rule="evenodd"/>
<path d="M175.9 233.6h.2v.2h-.2z" fill-rule="evenodd"/>
<path d="M176.3 233.6h.1v.2h-.1z" fill-rule="evenodd"/>
<path d="M176.5 233.6h.2v.2h-.2z" fill-rule="evenodd"/>
<path d="M177 233.6l.1 .2z" fill-rule="evenodd"/>
<path d="M177.3 233.6l.1 .2z" fill-rule="evenodd"/>
<path d="M177.6 233.6l.1 .2z" fill-rule="evenodd"/>
<path d="M177.9 233.6h.3v.2h-.3z" fill-rule="evenodd"/>
<path d="M178.4 233.6l.1 .2-.2-.1z" fill-rule="evenodd"/>
<path d="M178.6 233.6h.2v.2h-.2z" fill-rule="evenodd"/>
<path d="M179 233.6h.3v.2h-.3z" fill-rule="evenodd"/>
<path d="M179.4 233.6l.1 .2z" fill-rule="evenodd"/>
<path d="M179.6 233.6h.3v.2h-.3z" fill-rule="evenodd"/>
<path d="M180.2 233.6l.1 .2z" fill-rule="evenodd"/>
<path d="M180.4 233.6l.1 .2z" fill-rule="evenodd"/>
<path d="M180.8 233.6l.1 .2z" fill-rule="evenodd"/>
<path d="M181.1 233.6h.2v.2h-.2z" fill-rule="evenodd"/>
<path d="M181.4 233.6h.2v.2h-.2z" fill-rule="evenodd"/>
<path d="M181.8 233.6h.1v.2h-.1z" fill-rule="evenodd"/>
<path d="M182.2 233.6l.1 .2z" fill-rule="evenodd"/>
<path d="M182.5 233.6l.1 .2z" fill-rule="evenodd"/>
<path d="M182.8 233.6h.3v.2h-.3z" fill-rule="evenodd"/>
<path d="M183.2 233.6h.1v.2h-.1z" fill-rule="evenodd"/>
<path d="M183.4 233.6h.3v.2h-.3z" fill-rule="evenodd"/>
<path d="M183.8 233.6h.3v.2h-.3z" fill-rule="evenodd"/>
<path d="M184.2 233.6l.1 .2z" fill-rule="evenodd"/>
<path d="M184.6 233.6h.2v.2h-.2z" fill-rule="evenodd"/>
<path d="M184.9 233.6h.2v.2h-.2z" fill-rule="evenodd"/>
<path d="M185.2 233.6h.2v.2h-.2z" fill-rule="evenodd"/>
<path d="M185.7 233.6v.2z" fill-rule="evenodd"/>
<path d="M186 233.6l.1 .2z" fill-rule="evenodd"/>
<path d="M186.3 233.6l.1 .2z" fill-rule="evenodd"/>
<path d="M186.6 233.6h.2v.2h-.2z" fill-rule="evenodd"/>
<path d="M187 233.6h.2v.2h-.2z" fill-rule="evenodd"/>
<path d="M187.2 233.6h.2v.2h-.2z" fill-rule="evenodd"/>
<path d="M187.7 233.6h.3v.2h-.3z" fill-rule="evenodd"/>
<path d="M188 233.6l.1 .2z" fill-rule="evenodd"/>
<path d="M188.3 233.6h.3v.2h-.3z" fill-rule="evenodd"/>
<path d="M188.7 233.6h.2v.2h-.2z" fill-rule="evenodd"/>
<path d="M189 233.6h.2v.2h-.2z" fill-rule="evenodd"/>
<path d="M189.5 233.6v.2z" fill-rule="evenodd"/>
<path d="M189.7 233.6h.3v.2h-.3z" fill-rule="evenodd"/>
<path d="M190.1 233.6l.1 .2z" fill-rule="evenodd"/>
<path d="M190.4 233.6h.2v.2h-.2z" fill-rule="evenodd"/>
<path d="M190.9 233.6l.1 .2z" fill-rule="evenodd"/>
<path d="M191.1 233.6l.1 .2-.1-.1z" fill-rule="evenodd"/>
<path d="M191.5 233.6l.1 .2z" fill-rule="evenodd"/>
<path d="M191.9 233.6h.1v.2h-.1z" fill-rule="evenodd"/>
<path d="M192.1 233.6h.3v.2h-.3z" fill-rule="evenodd"/>
<path d="M192.5 233.6h.2v.2h-.2z" fill-rule="evenodd"/>
</g>
<path d="M129.1 182.7h63.7v51h-63.7z" fill="none" stroke="#000" stroke-width=".27"/>
<g fill="none" stroke="#000" stroke-width=".2">
<path d="M129.1 189.1h63.7M129.1 195.5h63.7M129.2 184h.5M129.2 185.3h.5M129.2 186.5h.5M129.2 187.9h.5M129.2 190.4h.5M129.2 191.7h.5M129.2 192.9h.5M129.2 194.2h.5M129.2 196.8h.5M129.2 198h.5"/>
<path d="M129.2 199.3h.5M130.3 182.9v.4M131.7 182.9v.4M132.9 182.9v.4M134.1 182.9v.4M135.4 182.7v51M136.7 182.9v.4M138 182.9v.4M139.3 182.9v.4M140.5 182.9v.4M141.8 182.7v51M143.1 182.9v.4"/>
<path d="M144.3 182.9v.4M145.6 182.9v.4M146.9 182.9v.4M148.2 182.7v51M149.4 182.9v.4M150.7 182.9v.4M152 182.9v.4M153.2 182.9v.4M154.6 182.7v51M155.8 182.9v.4M157.1 182.9v.4M158.4 182.9v.4"/>
<path d="M159.6 182.9v.4M160.6 184h.6M160.6 185.3h.6M160.6 186.5h.6M160.6 187.9h.6M160.6 190.4h.6M160.6 191.7h.6M160.6 192.9h.6M160.6 194.2h.6M160.6 196.8h.6M160.6 198h.6M160.6 199.3h.6"/>
<path d="M161 182.7v51M162.2 182.9v.4M163.4 182.9v.4M164.8 182.9v.4M166 182.9v.4M167.3 182.7v51M168.6 182.9v.4M169.8 182.9v.4M171.1 182.9v.4M172.4 182.9v.4M173.7 182.7v51M174.9 182.9v.4"/>
<path d="M176.2 182.9v.4M177.5 182.9v.4M178.8 182.9v.4M180.1 182.7v51M181.3 182.9v.4M182.6 182.9v.4M183.9 182.9v.4M185.1 182.9v.4M186.5 182.7v51M187.7 182.9v.4M188.9 182.9v.4M190.2 182.9v.4"/>
<path d="M191.5 182.9v.4M192.2 184h.4M192.2 185.3h.4M192.2 186.5h.4M192.2 187.9h.4M192.2 190.4h.4M192.2 191.7h.4M192.2 192.9h.4M192.2 194.2h.4M192.2 196.8h.4M192.2 198h.4M192.2 199.3h.4"/>
<path d="M129.1 201.8h63.7M129.1 208.2h63.7M129.1 214.6h63.7M129.2 200.6h.5M129.2 203.2h.5M129.2 204.4h.5M129.2 205.7h.5M129.2 207h.5M129.2 209.5h.5M129.2 210.8h.5M129.2 212h.5M129.2 213.3h.5"/>
<path d="M129.2 215.9h.5M129.2 217.1h.5M129.2 218.4h.5M129.2 219.7h.5M130.3 207.9v.6M131.7 207.9v.6M132.9 207.9v.6M134.1 207.9v.6M136.7 207.9v.6M138 207.9v.6M139.3 207.9v.6M140.5 207.9v.6"/>
<path d="M143.1 207.9v.6M144.3 207.9v.6M145.6 207.9v.6M146.9 207.9v.6M149.4 207.9v.6M150.7 207.9v.6M152 207.9v.6M153.2 207.9v.6M155.8 207.9v.6M157.1 207.9v.6M158.4 207.9v.6M159.6 207.9v.6"/>
<path d="M160.6 200.6h.6M160.6 203.2h.6M160.6 204.4h.6M160.6 205.7h.6M160.6 207h.6M160.6 209.5h.6M160.6 210.8h.6M160.6 212h.6M160.6 213.3h.6M160.6 215.9h.6M160.6 217.1h.6M160.6 218.4h.6"/>
<path d="M160.6 219.7h.6M162.2 207.9v.6M163.4 207.9v.6M164.8 207.9v.6M166 207.9v.6M168.6 207.9v.6M169.8 207.9v.6M171.1 207.9v.6M172.4 207.9v.6M174.9 207.9v.6M176.2 207.9v.6M177.5 207.9v.6"/>
<path d="M178.8 207.9v.6M181.3 207.9v.6M182.6 207.9v.6M183.9 207.9v.6M185.1 207.9v.6M187.7 207.9v.6M188.9 207.9v.6M190.2 207.9v.6M191.5 207.9v.6M192.2 200.6h.4M192.2 203.2h.4M192.2 204.4h.4"/>
<path d="M192.2 205.7h.4M192.2 207h.4M192.2 209.5h.4M192.2 210.8h.4M192.2 212h.4M192.2 213.3h.4M192.2 215.9h.4M192.2 217.1h.4M192.2 218.4h.4M192.2 219.7h.4M129.1 221h63.7M129.1 227.3h63.7"/>
<path d="M129.2 222.3h.5M129.2 223.5h.5M129.2 224.8h.5M129.2 226.1h.5M129.2 228.7h.5M129.2 229.9h.5M129.2 231.1h.5M129.2 232.5h.5M130.3 233.1v.5M131.7 233.1v.5M132.9 233.1v.5M134.1 233.1v.5"/>
<path d="M136.7 233.1v.5M138 233.1v.5M139.3 233.1v.5M140.5 233.1v.5M143.1 233.1v.5M144.3 233.1v.5M145.6 233.1v.5M146.9 233.1v.5M149.4 233.1v.5M150.7 233.1v.5M152 233.1v.5M153.2 233.1v.5"/>
<path d="M155.8 233.1v.5M157.1 233.1v.5M158.4 233.1v.5M159.6 233.1v.5M160.6 222.3h.6M160.6 223.5h.6M160.6 224.8h.6M160.6 226.1h.6M160.6 228.7h.6M160.6 229.9h.6M160.6 231.1h.6M160.6 232.5h.6"/>
<path d="M162.2 233.1v.5M163.4 233.1v.5M164.8 233.1v.5M166 233.1v.5M168.6 233.1v.5M169.8 233.1v.5M171.1 233.1v.5M172.4 233.1v.5M174.9 233.1v.5M176.2 233.1v.5M177.5 233.1v.5M178.8 233.1v.5"/>
<path d="M181.3 233.1v.5M182.6 233.1v.5M183.9 233.1v.5M185.1 233.1v.5M187.7 233.1v.5M188.9 233.1v.5M190.2 233.1v.5M191.5 233.1v.5M192.2 222.3h.4M192.2 223.5h.4M192.2 224.8h.4M192.2 226.1h.4"/>
<path d="M192.2 228.7h.4M192.2 229.9h.4M192.2 231.1h.4M192.2 232.5h.4"/>
</g>
<path d="M0 276.9h70.6" fill="none" stroke="#fff" stroke-width="2.5" stroke-linecap="butt"/>
<path d="M22.2 275.6h14.3v2.6h-14.3z" fill="#c0c0c0"/>
<path d="M22.2 278.6h14.3" fill="none" stroke="#00f" stroke-width=".2"/>
<path d="M0 276.9h70.6" fill="none" stroke="#fff" stroke-width="2.5" stroke-linecap="butt"/>
<path d="M22.2 275.6h14.3v2.6h-14.3z" fill="#c0c0c0"/>
<path d="M22.2 278.6h14.3" fill="none" stroke="#00f" stroke-width=".2"/>
<path d="M0 276.9h70.6" fill="none" stroke="#fff" stroke-width="2.5" stroke-linecap="butt"/>
<path d="M22.2 275.6h14.3v2.6h-14.3z" fill="#c0c0c0"/>
<path d="M22.2 278.6h14.3" fill="none" stroke="#00f" stroke-width=".2"/>
<path d="M0 276.9h70.6" fill="none" stroke="#fff" stroke-width="2.5" stroke-linecap="butt"/>
<path d="M22.2 275.6h14.3v2.6h-14.3z" fill="#c0c0c0"/>
<path d="M22.2 278.6h14.3" fill="none" stroke="#00f" stroke-width=".2"/>
<path d="M0 276.9h70.6" fill="none" stroke="#fff" stroke-width="2.5" stroke-linecap="butt"/>
<path d="M22.2 275.6h14.3v2.6h-14.3z" fill="#c0c0c0"/>
<path d="M22.2 278.6h14.3" fill="none" stroke="#00f" stroke-width=".2"/>
<path d="M0 276.9h70.6" fill="none" stroke="#fff" stroke-width="2.5" stroke-linecap="butt"/>
<path d="M22.2 275.6h14.3v2.6h-14.3z" fill="#c0c0c0"/>
<path d="M22.2 278.6h14.3" fill="none" stroke="#00f" stroke-width=".2"/>
<path d="M0 276.9h70.6" fill="none" stroke="#fff" stroke-width="2.5" stroke-linecap="butt"/>
<path d="M22.2 275.6h14.3v2.6h-14.3z" fill="#c0c0c0"/>
<path d="M22.2 278.6h14.3" fill="none" stroke="#00f" stroke-width=".2"/>
<text font-size="6" fill="#c0c0c0" x="18.9" y="21">Data Sheet</text>
<g font-size="6">
<text x="100" y="21">ADR5040/ADR5041/ADR5043/ADR5044/ADR5045</text>
<text x="19" y="33.6">TYPICAL PERFORMANCE CHARACTERISTICS</text>
</g>
<g font-size="3.3">
<text x="19" y="39.5">T = 25°C, I</text>
<text x="38" y="39.5">= 100 μA, unless otherwise noted.</text>
</g>
<g font-size="2.8">
<text x="35.7" y="105.2">Figure 2. ADR5041 V</text>
<text x="61.9" y="105.2">Change vs. Temperature</text>
<text x="134.2" y="105.2">Figure 5. ADR5045 V</text>
<text x="160.4" y="105.2">Change vs. Temperature</text>
<text x="33.6" y="173.2">Figure 3. ADR5041 Reverse Voltage Change vs. I</text>
<text x="132" y="173.5">Figure 6. ADR5045 Reverse Voltage Change vs. I</text>
<text x="38.6" y="241.1">Figure 4. ADR5041 Start-Up Characteristics</text>
<text x="137" y="241.4">Figure 7. ADR5045 Start-Up Characteristics</text>
</g>
<text font-size="2.8" fill="#00f" x="22.2" y="277.6">Arrow.com.</text>
<text font-size="2.6" x="100.2" y="266">Rev. C | Page 7 of 16</text>
<text font-size="2.5" fill="#808080" x="1.8" y="277.6">Downloaded from</text>
<g font-size="2.1">
<text x="29.8" y="45">6</text>
<text x="127.4" y="45">15</text>
<text x="29.8" y="52.2">4</text>
<text x="81.8" y="48.2">I</text>
<text x="84.3" y="48.2">= 150µA</text>
<text x="127.4" y="53.6">10</text>
<text x="180.4" y="48.9">I</text>
<text x="182.9" y="48.9">= 150µA</text>
<text x="29.8" y="59.3">2</text>
<text x="128.5" y="61.8">5</text>
<text x="29.8" y="66.6">0</text>
<text x="128.5" y="70.3">0</text>
<text x="26.8" y="76.1" transform="rotate(-90 26.8 76.1)">CHANGE (mV)</text>
<text x="28.6" y="73.7">–2</text>
<text x="125.1" y="74.1" transform="rotate(-89 125.1 74.1)">CHANGE (mV)</text>
<text x="26.8" y="81.9" transform="rotate(-90 26.8 81.9)">V</text>
<text x="28.6" y="81">–4</text>
<text x="125" y="79.9" transform="rotate(-89 125 79.9)">V</text>
<text x="127.4" y="78.7">–5</text>
<text x="28.6" y="88.4">–6</text>
<text x="126.2" y="87.1">–10</text>
<text x="28.6" y="95.3">–8</text>
<text x="126.2" y="95.5">–15</text>
<text x="30.2" y="97.5">–40</text>
<text x="36.1" y="97.5">–25</text>
<text x="41.9" y="97.5">–10</text>
<text x="48.7" y="97.5">5</text>
<text x="53.5" y="100.2">TEMPERATURE (°C)</text>
<text x="53.8" y="97.5">20</text>
<text x="59.5" y="97.5">35</text>
<text x="65.3" y="97.5">50</text>
<text x="71.3" y="97.5">65</text>
<text x="76.9" y="97.5">80</text>
<text x="82.7" y="97.5">95</text>
<text x="87.8" y="97.5">110</text>
<text x="93.5" y="97.5">125</text>
<text x="129" y="97.5">–40</text>
<text x="134.7" y="97.5">–25</text>
<text x="140.4" y="97.5">–10</text>
<text x="147.4" y="97.5">5</text>
<text x="149.3" y="100.2">TEMPERATURE (°C)</text>
<text x="152.5" y="97.5">20</text>
<text x="158.3" y="97.5">35</text>
<text x="164.1" y="97.5">50</text>
<text x="169.8" y="97.5">65</text>
<text x="175.5" y="97.5">80</text>
<text x="181.2" y="97.5">95</text>
<text x="186.6" y="97.5">110</text>
<text x="192.1" y="97.5">125</text>
<text x="29.5" y="113.2">5</text>
<text x="128.2" y="113.2">8</text>
<text x="128.2" y="119.4">6</text>
<text x="29.5" y="123.4">4</text>
<text x="128.2" y="125.6">4</text>
<text x="167.3" y="129.5">–40°C</text>
<text x="29.5" y="133.5">3</text>
<text x="51.6" y="136.6">+125°C</text>
<text x="128.2" y="132.2">2</text>
<text x="29.5" y="143.6">2</text>
<text x="128.2" y="138.3">0</text>
<text x="167.2" y="140.9">+25°C</text>
<text x="127" y="144.9">–2</text>
<text x="166.1" y="148.9">+125°C</text>
<text x="27.6" y="155.8" transform="rotate(-90 27.6 155.8)">REVERSE VOLTAGE CHANGE (mV)</text>
<text x="29.5" y="153.5">1</text>
<text x="52.7" y="151.6">+25°C</text>
<text x="125.6" y="155.7" transform="rotate(-90 125.6 155.7)">REVERSE VOLTAGE CHANGE (mV)</text>
<text x="127" y="151.3">–4</text>
<text x="52.8" y="157.7">–40°C</text>
<text x="127" y="157.5">–6</text>
<text x="29.5" y="163.9">0</text>
<text x="31.2" y="165.7">0</text>
<text x="46.9" y="165.7">5</text>
<text x="62.1" y="165.7">10</text>
<text x="78.1" y="165.7">15</text>
<text x="93.9" y="165.7">20</text>
<text x="127" y="163.8">–8</text>
<text x="129.9" y="165.8">0</text>
<text x="145.6" y="165.8">5</text>
<text x="160.8" y="165.8">10</text>
<text x="176.6" y="165.8">15</text>
<text x="192.5" y="165.8">20</text>
<text x="57.4" y="168.4">I</text>
<text x="64.6" y="168.4">(mA)</text>
<text x="156.1" y="168.6">I</text>
<text x="163.4" y="168.6">(mA)</text>
<text x="38.8" y="202.5">V</text>
<text x="29.3" y="208.6" transform="rotate(-90 29.3 208.6)">1V/DIV</text>
<text x="137.1" y="205.4">V</text>
<text x="127.6" y="211.6" transform="rotate(-90 127.6 211.6)">2V/DIV</text>
<text x="37.8" y="220.6">V</text>
<text x="136.2" y="223.6">V</text>
<text x="58.1" y="234">10µs/DIV</text>
<text x="156.5" y="237">40µs/DIV</text>
</g>
<g font-size="1.9">
<text x="21.1" y="39.7">A</text>
<text x="35.2" y="39.7">IN</text>
</g>
<g font-size="1.8">
<text x="82.4" y="48.7">R</text>
<text x="181" y="49.4">R</text>
<text x="27.4" y="80.5" transform="rotate(-90 27.4 80.5)">OUT</text>
<text x="125.6" y="78.5" transform="rotate(-89 125.6 78.5)">OUT</text>
<text x="58.3" y="105.4">OUT</text>
<text x="156.8" y="105.4">OUT</text>
<text x="58" y="169">SHUNT</text>
<text x="86.4" y="173.4">SHUNT</text>
<text x="156.7" y="169.2">SHUNT</text>
<text x="184.8" y="173.6">SHUNT</text>
<text x="40.2" y="203">IN</text>
<text x="138.6" y="206">IN</text>
<text x="39.3" y="221.1">OUT</text>
<text x="137.6" y="224.1">OUT</text>
</g>
<g font-size="1.4">
<text x="99.7" y="100.8" transform="rotate(-90 99.7 100.8)">06526-003</text>
<text x="198.2" y="100.8" transform="rotate(-90 198.2 100.8)">06526-005</text>
<text x="98.7" y="169.2" transform="rotate(-90 98.7 169.2)">06526-004</text>
<text x="197.4" y="169.2" transform="rotate(-90 197.4 169.2)">06526-006</text>
<text x="97.1" y="234.5" transform="rotate(-90 97.1 234.5)">06526-007</text>
<text x="195.6" y="237.7" transform="rotate(-90 195.6 237.7)">06526-010</text>
</g>
</svg>
